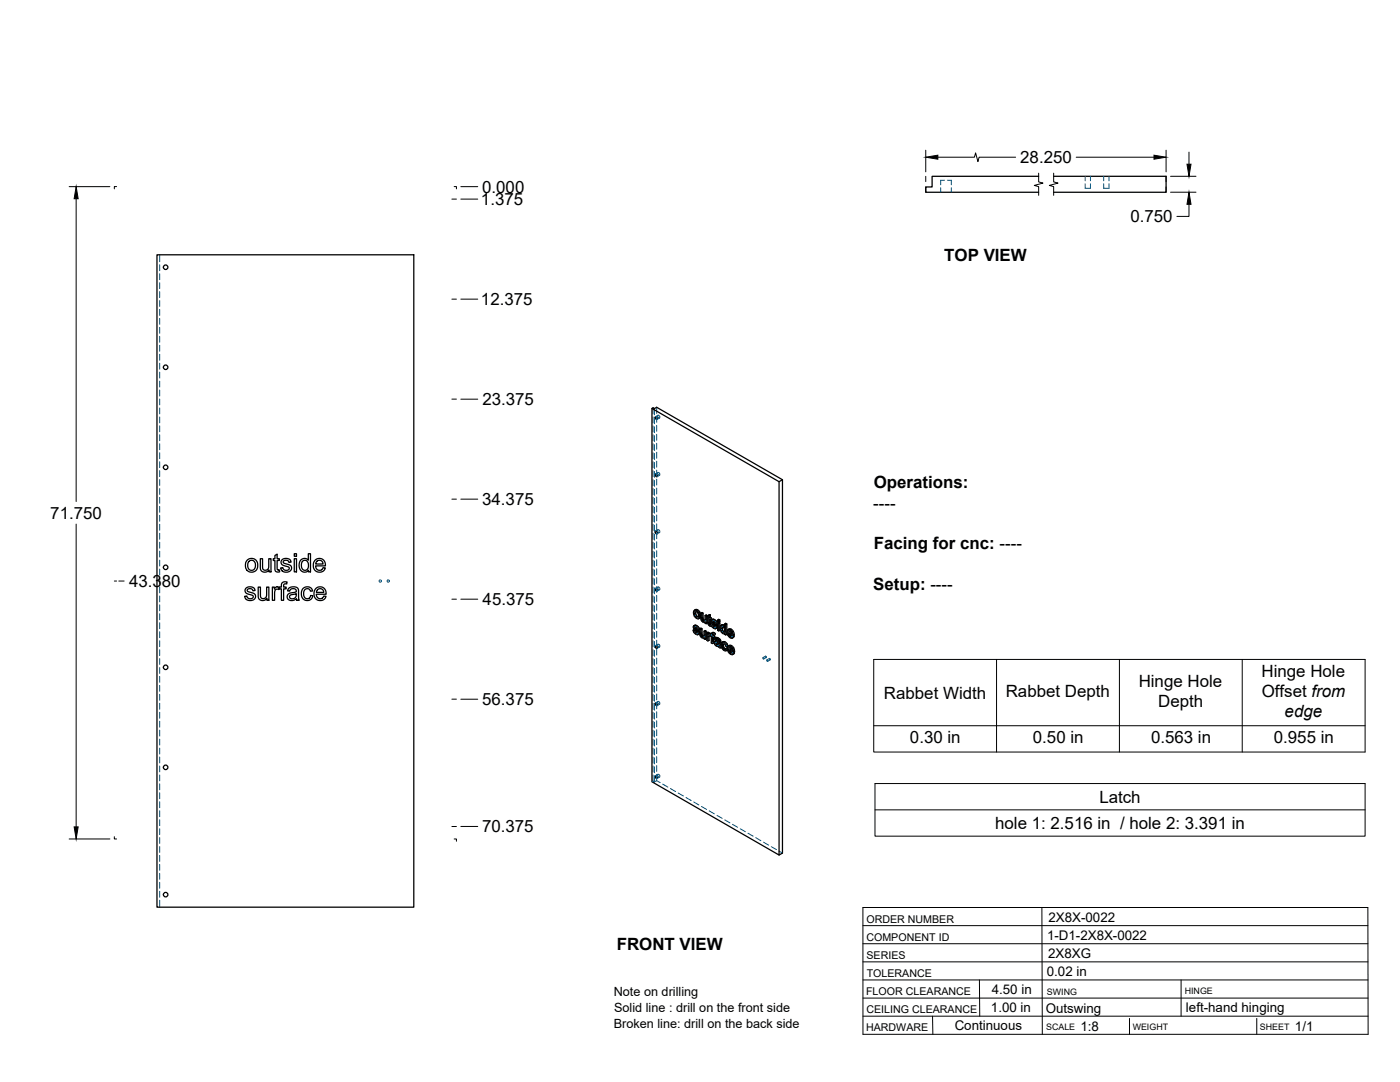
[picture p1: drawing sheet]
<svg xmlns="http://www.w3.org/2000/svg" width="559mm" height="432mm" viewBox="0 0 559 432" stroke-linecap="round" stroke-linejoin="round" font-family="sans-serif">
<!-- layer: Hidden -->
<g fill="none" stroke="#00557f" stroke-width=".4">
<path d="M375.5 74.9v1.8M377 71.9h-1.5v1.8M378.2 71.9h1.5v1.8M379.7 74.9v1.8M433.1 73.3v1.8h2.2v-1.8M433.1 70.4v1.8M435.3 70.4v1.8M440.5 73.3v1.8h2.2v-1.8M440.5 70.4v1.8M442.7 70.4v1.8M63.7 101.7v2.8M63.7 105.6v2.4"/>
<path d="M63.7 109.2v2.4M63.7 112.8v2.4M63.7 116.4v2.3M63.7 119.9v2.4M63.7 123.5v2.4M63.7 127.1v2.4M63.7 130.7v2.3M63.7 134.2v2.4M63.7 137.8v2.4M63.7 141.4v2.3M63.7 144.9v2.4M63.7 148.5v2.4"/>
<path d="M63.7 152.1v2.4M63.7 155.7v2.3M63.7 159.2v2.4M63.7 162.8v2.4M63.7 166.4v2.4M63.7 169.9v2.4M63.7 173.5v2.4M63.7 177.1v2.4M260.7 162.8v2.4M260.7 166.4v2.4M260.7 170v2.4M260.7 173.5v2.4"/>
<path d="M260.7 177.1v2.4M261.2 163v2.5M261.2 166.7v2.4M261.2 170.3v2.4M261.2 173.9v2.3M261.2 177.4v2.4M262.1 162.5v2.5M262.1 166.2v2.4M262.1 169.8v2.3M262.1 173.3v2.4M262.1 176.9v2.4M262.6 165.7a.59 .59 0 0 1 .7 .4 .59 .59 0 0 1-.3 .7l-.5-.6z"/>
<path d="M262.6 165.7l-1 .6M263.3 166.8l-1 .6M63.7 180.7v2.3M63.7 184.2v2.4M63.7 187.8v2.4M63.7 191.4v2.4M63.7 194.9v2.4M63.7 198.5v2.4M260.7 180.7v2.4M260.7 184.3v2.3M260.7 187.8v2.4M260.7 191.4v2.4"/>
<path d="M260.7 195v2.4M260.7 198.5v2.4M261.2 181v2.4M261.2 184.6v2.3M261.2 188.2v2.3M261.2 191.7v2.4M261.2 195.3v2.4M261.2 198.9v2.3M262.1 180.5v2.4M262.1 184.1v2.3M262.1 187.6v2.4M262.1 191.2v2.4"/>
<path d="M262.1 194.8v2.3M262.1 198.4v2.3M262.6 188.6a.58 .58 0 0 1 .7 .3 .58 .58 0 0 1-.3 .8l-.5-.6zM262.6 188.6l-1 .5M263.3 189.7l-1 .5M63.7 202.1v2.4M63.7 205.7v2.3M63.7 209.2v2.4M63.7 212.8v2.4M63.7 216.4v2.4M63.7 219.9v2.4M260.7 202.1v2.4"/>
<path d="M260.7 205.7v2.4M260.7 209.3v2.3M260.7 212.8v2.4M260.7 216.4v2.4M260.7 220v2.4M261.2 202.4v2.4M261.2 206v2.4M261.2 209.6v2.4M261.2 213.1v2.4M261.2 216.7v2.4M262.1 201.9v2.4M262.1 205.5v2.4"/>
<path d="M262.1 209.1v2.3M262.1 212.6v2.4M262.1 216.2v2.4M262.1 219.8v2.4M262.6 211.5a.53 .53 0 0 1 .7 .2 .53 .53 0 0 1-.4 .7zM262.6 211.4l-1 .6M263.3 212.5l-1 .6M63.7 223.5v2.4M63.7 227.1v2.4M63.7 230.7v2.3M63.7 234.2v2.4M63.7 237.8v2.4"/>
<path d="M260.7 223.6v2.3M260.7 227.1v2.4M260.7 230.7v2.4M260.7 234.3v2.3M260.7 237.8v2.4M261.2 220.3v2.4M261.2 223.9v2.4M261.2 227.4v2.4M261.2 231v2.4M261.2 234.6v2.4M261.2 238.1v2.4M262.1 223.4v2.3"/>
<path d="M262.1 226.9v2.4M262.1 230.5v2.4M262.1 234.1v2.4M262.1 237.6v2.4M262.6 234.3a.58 .58 0 0 1 .7 .3 .58 .58 0 0 1-.3 .8l-.4-.4zM262.6 234.3l-1 .5M263.3 235.4l-1 .5M63.7 241.4v2.4M63.7 245v2.3M63.7 248.5v2.4M63.7 252.1v2.4M63.7 255.7v2.3"/>
<path d="M63.7 259.2v2.4M260.7 241.4v2.4M260.7 245v2.4M260.7 248.6v2.3M260.7 252.1v2.4M260.7 255.7v2.4M260.7 259.3v2.4M261.2 241.7v2.4M261.2 245.3v2.4M261.2 248.9v2.3M261.2 252.4v2.4M261.2 256v2.4"/>
<path d="M261.2 259.6v2.4M262.1 241.2v2.4M262.1 244.8v2.4M262.1 248.3v2.4M262.1 251.9v2.4M262.1 255.5v2.4M262.1 259.1v2.4M262.6 257.1a.58 .58 0 0 1 .7 .4 .58 .58 0 0 1-.3 .7l-.4-.4zM262.6 257.1l-1 .6M263.3 258.2l-1 .6M277.1 251.2l.3 1M277.2 250l-.5 .2"/>
<path d="M277.2 244.2l-.4 .3M277.3 251.3l.3 .3M277.3 250.4l-.5 .3M277.3 249.7l-.5 .2M277.3 250.2l.4-.2-.5 .3M277.4 249.5l-.1 .9 1.3 1.4a.36 .36 0 0 1 .3 .5 .36 .36 0 0 1-.5 .2l.4-.2M277.4 252.2l.8 .7 .8 .1M277.4 252.2l-.4 .2M277.5 251.4l-.1 .1M277.6 250.9l-.5 .2M277.6 245.6l.9 .9 .8 .1M277.6 245.6l-.5 .3"/>
<path d="M277.6 250.2h-.1M277.6 250.3l.1-.3 .5 .1 1 1M277.6 243.2l-.4 1 .4 1.4M277.9 243.8l-.1 .2M277.9 243.8l.8 .2 .5 .8v1l-.5 .4M277.9 243.8l-.4 .2M278.2 250.1l-.5 .3M278.2 252.9l-.4 .2M278.2 251l.4 .3M278.2 252.8l.5-.2-.4 .2M278.5 243.8l-.5 .3M278.5 246.5l-.5 .3"/>
<path d="M278.6 250.5l-.5 .2M278.7 251.9l-.5 .3M278.7 250.9l-.4 .3M278.8 253l-.5 .3M279 246.1l-.4 .3M279 244.4l-.4 .3M279.1 246.7l-.5 .3M279.2 245.4l-.4 .2M279.8 250.7l.1 2.8 .8 .8 .8-.1v.5l.4 .2M279.8 253l-.4 .3M279.9 253.5l-.4 .2M280.2 244.4l.2 3 .9 .7 .6-.1v.4l.4 .3"/>
<path d="M280.2 246.8l-.4 .3M280.2 253.9l-.4 .3M280.4 247.2l-.5 .3M280.6 247.7l-.4 .2M280.7 254.3l-.5 .2M281.1 248l-.5 .3M281.1 254l-.2 .1M281.3 253.9l-.5 .3M281.3 254.3l-.2 .2M281.4 253.8l-.5 .3M281.5 251.6l-.1 2.1-.5 .3M281.5 254.2l-.4 .3"/>
<path d="M281.5 254.7l-.4 .2M281.5 247.7l-.2 .2M281.7 247.7l-.5 .2M281.8 247.6l-.5 .2M281.9 245.4l-.1 2-.4 .3M281.9 248l-.4 .3 .2-.2M281.9 248.4l-.4 .3M282.3 246.2v.4l.4-.3M282.6 252.3v3l.4 .2M282.6 255.3l-.5 .2M282.7 245.9l-.1 .1M283 253l-.5 .2"/>
<path d="M283.1 245.3v.8l-.4-.2v.4l.4 .2v2.4l.9 .7-.2-.5M283.1 253.4l-.1 .1M283.1 246.5l-.5 .3M283.1 246.1l-.5 .3M283.1 248.9l-.4 .2M283.2 252.8l-.2 .1M283.2 253.3l-.5 .2M283.3 253.2l-.5 .3M283.3 249.2l-.4 .2M283.5 253.3l-.4 .2 .3-.3 .4 .4 .2-.3 .4 .4v2.6l.4 .3M283.5 246.7l-.4 .3M283.7 249.5l-.5 .3"/>
<path d="M284 247l-.5-.3v.5M284 249.2l-.2 .1M284 253.2l-.5 .2M284 253.5l-.5 .2 .3-.1M284 253.3l-.5 .2M284 249.6l-.1 .1M284.2 248.9l.3 .9M284.3 247.6l-.5 .3M284.4 253.3l-.5 .3M284.4 256.3l-.5 .3M284.4 253.7l-.5 .3M284.4 248.9l.3 .3"/>
<path d="M284.4 248.1l-.5 .2M284.4 247.3l-.5 .2M284.4 252.6l-.4 .2M284.5 247.1l-.1 1.1 1.5 1.5v.4h-.4l.4-.2M284.5 252.4l-.1 .9-.4-.2M284.5 249.8l1 .7 .6 .1M284.5 249.8l-.4 .2M284.6 249l-.1 .1M284.7 248.5l-.5 .3M284.7 247.8l-.1 .1M284.7 247.9l.1-.3 .5 .1 1 1M284.8 254l-.5 .2"/>
<path d="M284.8 247.6l-.4 .3M284.9 253l-.5 .2M285.2 253l-.5 .3M285.3 247.7l-.5 .3M285.3 254.3l-.5-.3v.5M285.3 254.7l.5-.3-.2 .5 .4 .3a.86 .86 0 0 1 1 0 .86 .86 0 0 1 .3 .9l-.5-.1M285.3 248.6l.4 .3M285.4 250.4l.4-.2-.9 .5M285.4 253.2l-.5-.2-.1 .3M285.5 256.2l-.4 .2M285.6 254.9l-.5 .2M285.6 255.8l-.5 .3"/>
<path d="M285.7 248.1l-.5 .2M285.7 255.7l-.2 .6 .3 .7 .8 .7h.7l.1 .4M285.7 256.9l-.4 .3M285.8 249.6l-.5 .2M285.8 248.5l-.4 .3M285.9 250.7l-.5 .2M285.9 256.5l.3-.3a.86 .86 0 0 1 1 1l-.4 .1M286 256.2l-.3 .2M286.1 256.2l-.5 .3M286.2 256.2l-.5 .2M286.2 254.9l-.4 .2M286.4 257.6l-.5 .2"/>
<path d="M286.7 255l-.5 .3M286.9 257.7l-.5 .3M286.9 248.3v3l.4 .3M286.9 247.2v.5l.4 .3M286.9 251.3l-.5 .3M286.9 247.7l-.5 .3M286.9 257.3l-.1 .2M287.2 255.5l-.5 .2M287.2 257.2l-.5 .4M287.3 256.5l-.4 .3M287.3 256.1l-.4 .3M287.3 256l-.4 .2"/>
<path d="M287.3 257.7l-.4 .2M287.4 258.1l.5 .3M287.4 258.1l-.4 .3M287.8 250.4l-.4 .2M288 251.2l-.5 .3M288 249.6l-.5 .3M288.2 249.3l-.4 1.1 .4 1.3 .8 .9 .7-.1v.4l.4 .3M288.3 257.1l-.5 .3M288.4 252.1l-.4 .2M288.4 256.3l-.4 .3M288.5 249.9l-.1 .2M288.5 249.9l.7 .1 .5 .9v1l-.5 .3"/>
<path d="M288.5 249.8l-.4 .3 .4-.2M288.6 256.1l-.3 1 .2 1.2 .7 .9 1 .3M288.6 258.4l-.4 .3M288.8 256.8l.7-.2 .6 1 .4 .1M289 256.6l-.5 .3M289 252.6l-.5 .2M289 249.9l-.5 .2M289.4 249.8l-.2 .1M289.5 259.3l-.5 .3M289.5 256.6l-.4 .3M289.5 252.2l-.4 .2M289.5 250.4l-.4 .3"/>
<path d="M289.6 252.6l-.4 .2M289.6 259h.3M289.7 248.8v1.4l-.5-.6M289.7 250.2l-.5 .3M289.7 251.5l-.4 .2M289.7 252.9l-.5 .3M289.7 252.5l-.5 .3M289.9 257l-.5 .3M289.9 259l-.4 .2M290.1 257.6l-.5 .2M290.1 258.6l-.2 .4M290.3 258.7l.1 .6"/>
<path d="M290.6 258.9l-.3 .1M290.7 252l-.5 .2M290.8 258.6l-.5 .2M291 251l-.3 .8 .3 1.5 .9 1 .9 .1M291 253.3l-.5 .3M291.1 252.4l-.4 .2M291.1 257.6l-.3 1 .3 1.3 .9 .9 .9 .1M291.1 259.9l-.4 .2M291.2 252.9l-.1-.5 2 1.1M291.3 258.9l-.5 .3M291.4 251.5l-.2 .2M291.4 251.5l.8 .3 .4 1-.6-.3"/>
<path d="M291.4 259.5l-.1-.6 1.9 1.1M291.4 251.5l-.5 .2M291.5 258l-.2 .2M291.5 258l.9 .4 .3 1-.6-.4M291.5 258l-.4 .3M291.9 251.5l-.5 .3M291.9 254.3l-.5 .2M292 258.1l-.4 .2M292.1 253.9h.2M292.4 253.9l-.4 .2 .3-.2M292.4 252.1l-.4 .3M292.6 258.7l-.5 .3"/>
<path d="M292.6 252.8l-.5 .2M292.6 253.6l-.1 .1M292.7 254.4l-.5 .3M292.7 253.7l-.4 .2M292.7 259.4l-.4 .2M63.7 262.8v2.4M63.7 266.4v2.4M63.7 270v2.3M63.7 273.5v2.4M63.7 277.1v2.4M260.7 262.8v2.4M260.7 266.4v2.4"/>
<path d="M260.7 270v2.4M260.7 273.6v2.3M260.7 277.1v2.4M261.2 263.2v2.3M261.2 266.7v2.4M261.2 270.3v2.4M261.2 273.9v2.3M261.2 277.5v2.3M262.1 262.6v2.4M262.1 266.2v2.4M262.1 269.8v2.4M262.1 273.3v2.4"/>
<path d="M262.1 276.9v2.4M262.6 279.9a.59 .59 0 0 1 .7 .4 .59 .59 0 0 1-.3 .7l-.5-.6zM262.6 279.9l-1 .6M292.2 260.5h.3M292.5 260.5l-.4 .2M292.5 260.5l-.9 .6M292.7 260.2h-.1M292.8 261l-.5 .2M292.8 260.2l-.3 .3M305.5 261.9l-1 .5M305.8 262.4l-1 .6M307.1 262.8l-1 .6"/>
<path d="M307.4 263.3l-1 .6M63.7 280.7v2.4M63.7 284.2v2.4M63.7 287.8v2.4M63.7 291.4v2.4M63.7 295v2.3M63.7 298.5v2.4M260.7 280.7v2.4M260.7 284.3v2.4M260.7 287.8v2.4M260.7 291.4v2.4M260.7 295v2.4"/>
<path d="M260.7 298.6v2.3M261.2 281v2.4M261.2 284.6v2.4M261.2 288.2v2.3M261.2 291.7v2.4M261.2 295.3v2.4M261.2 298.9v2.4M262.1 280.5v2.4M262.1 284.1v2.3M262.1 287.7v2.3M262.1 291.2v2.4M262.1 294.8v2.4"/>
<path d="M262.1 298.4v2.3M263.3 281l-1 .6M63.7 302.1v2.4M63.7 305.7v2.4M63.7 309.2v2.4M63.7 312.8v2.4M63.7 316.4v2.4M63.7 320v2.3M260.7 311.7l.5 .4M260.7 302.1v2.4M260.7 305.7v2.4M260.7 309.3v2.4"/>
<path d="M260.7 311.7l-.5 .3M261.2 302.5v2.3M261.2 306v2.4M261.2 309.6v2.5M262.1 311.5l-.9 .6M262.1 301.9v2.4M262.1 305.5v2.4M262.1 309.1v2.4M262.1 311.5l1.4 .8M262.6 309.1a.58 .58 0 0 1 .7 .3 .58 .58 0 0 1-.3 .7l-.4-.4zM262.6 309l-1 .6M263.3 310.1l-1 .6"/>
<path d="M264.5 312.9l2.1 1.2M267.6 314.7l2.1 1.2M270.7 316.5l2.1 1.2M273.8 318.3l2.1 1.2M63.7 323.5v2.4M63.7 327.1v2.4M63.7 330.7v2.4M63.7 334.2v2.4M63.7 337.8v2.4M276.9 320.1l2.1 1.1M280 321.8l2 1.2M283.1 323.6l2.1 1.2"/>
<path d="M286.2 325.4l2 1.2M289.3 327.2l2 1.2M292.4 329l2 1.2M295.5 330.8l2 1.1M298.6 332.5l2 1.2M301.7 334.3l2 1.2M304.8 336.1l2 1.2M307.8 337.9l2.1 1.2M310.9 339.7l1.4 .7M63.7 341.4v2.4M63.7 345v2.3M63.7 348.5v2.4"/>
<path d="M63.7 352.1v2.4M63.7 355.7v2.4M63.7 359.3v2.7"/>
<circle cx="151.8" cy="231.9" r=".45"/>
<circle cx="155" cy="231.9" r=".45"/>
<circle cx="304.7" cy="262.7" r=".26"/>
<circle cx="305.7" cy="262.1" r=".27"/>
<circle cx="306.3" cy="263.6" r=".27"/>
<circle cx="307.3" cy="263" r=".27"/>
</g>
<!-- layer: Visible -->
<g fill="none" stroke="#000" stroke-width=".51">
<path d="M414.6 70.4h-42.6v4.2h-2.5v2.1h45.1M420.6 70.4h44.8v6.3h-44.8M62.7 101.7h102.5v260.3h-102.5zM260.2 163v149l50.8 29.2v-149M261.6 166.4l.6 .1 .1 .8-.6-.1zM261.6 189.2l.6 .2 .1 .8-.6-.2zM312.3 191.5l-1.3 .7-50.8-29.2 .5-.2 .5 .2 .9-.5 50.2 29v148.9l-1.3 .8M261.6 212l.6 .2 .1 .8-.6-.2zM98.1 234.8l1.2-.6a1.92 1.92 0 0 1 2.5 1.4l-.9 .2a1.1 1.1 0 0 0-1.1-.9 1.1 1.1 0 0 0-1 1l.2 .2a3.4 3.4 0 0 1 2.9 1.4 2.19 2.19 0 0 1-1.5 2.2 2.19 2.19 0 0 1-2.5-1l-.3-.7 .9-.2 .8 1 1.2 .1a.76 .76 0 0 0 .6-.9 .76 .76 0 0 0-.9-.6 1.95 1.95 0 0 1-2.4-2zM98.8 223.4l1.4-.5a2.66 2.66 0 0 1 2.6 3.7 2.66 2.66 0 0 1-4.5 .6l-.3-1.2a2.82 2.82 0 0 1 .8-2.6zM99.3 224.1l.8-.5a1.97 1.97 0 0 1 1.9 2 1.97 1.97 0 0 1-2 2l-.7-.5-.4-.9v-1.1zM103.1 234.3h.8v2.9a1.32 1.32 0 0 0 1.4 1.7 1.32 1.32 0 0 0 1.1-1.8v-2.8h.9v5.3h-.8v-.8a1.88 1.88 0 0 1-2.2 .8 1.88 1.88 0 0 1-1.2-2z"/>
<path d="M103.9 223h.9v2.9a1.32 1.32 0 0 0 1.3 1.7 1.32 1.32 0 0 0 1.2-1.8v-2.8h.9v5.2h-.8v-.7a1.88 1.88 0 0 1-2.3 .8 1.88 1.88 0 0 1-1.2-2.1zM108.7 234.3h.8v.8a1.27 1.27 0 0 1 2-.7l.8-.1v-.6a1.5 1.5 0 0 1 .7-1.4 1.5 1.5 0 0 1 1.6 0l-.2 .7a.81 .81 0 0 0-.8 0 .81 .81 0 0 0-.4 .8v.5h1v.7h-1v4.6h-.9v-4.6h-.8v-.4l-.2 .7a1.17 1.17 0 0 0-1.5 .1 1.17 1.17 0 0 0-.2 1.4v2.8h-.9zM109.7 221.7l.9-.6v1.9h.9v.7h-.9v3.3l.2 .4h.7l.1 .8a1.3 1.3 0 0 1-1.5-.1 1.3 1.3 0 0 1-.4-1.4v-3h-.6v-.7h.6zM112.5 223.4l1.2-.5a1.92 1.92 0 0 1 2.5 1.4l-.9 .2a1.1 1.1 0 0 0-1.1-1 1.1 1.1 0 0 0-1.1 1.1l.3 .2a3.4 3.4 0 0 1 2.9 1.4 2.19 2.19 0 0 1-1.5 2.1 2.19 2.19 0 0 1-2.5-.8l-.3-.8 .9-.2 .7 1h1.3a.76 .76 0 0 0 .5-.9 .76 .76 0 0 0-.9-.5 2.08 2.08 0 0 1-2.3-1.7zM115.1 234.9a2.41 2.41 0 0 1 4 .6l.3 4.1h-.9l-.2-.7a2.04 2.04 0 0 1-2.1 .9 2.04 2.04 0 0 1-1.6-1.8l.1-.4a2.06 2.06 0 0 1 2-1.1h.4a.85 .85 0 0 0 1.1-.9 .85 .85 0 0 0-1.2-.7l-.9 .2-.5 .8-.8-.1zM115.7 237.7l2.6-.8a1.49 1.49 0 0 1-.8 1.9 1.49 1.49 0 0 1-2-.7zM117.5 223h.8v5.2h-.8zM117.5 221h.8v1h-.8zM120.1 223.5l1-.6a1.85 1.85 0 0 1 2 .7v-2.6h.8v7.2h-.8v-.6a2.17 2.17 0 0 1-2.6 .4 2.17 2.17 0 0 1-1.1-2.4zM120.7 224.1l.6-.5a2.08 2.08 0 0 1 1.9 1.5 2.08 2.08 0 0 1-.7 2.2l-.5 .3a2.11 2.11 0 0 1-1.3-3.5zM121 234.8l1-.5h1.5l.8 .6 .5 .9-.9 .2a1.48 1.48 0 0 0-2-.9 1.48 1.48 0 0 0-.7 2l.1 .8a1.34 1.34 0 0 0 1.5 1 1.34 1.34 0 0 0 1.2-1.3l.9 .1-.4 1.1a2.49 2.49 0 0 1-3.3 .4 2.49 2.49 0 0 1-.8-3.2zM125.7 223.6l1.6-.7a2.46 2.46 0 0 1 2.6 2.9h-3.9l.2 1.1 .8 .6a1.42 1.42 0 0 0 1.9-1l1 .2-.3 .7-.7 .6-1.2 .3a2.79 2.79 0 0 1-2.6-1.7 2.79 2.79 0 0 1 .6-3z"/>
<path d="M126 234.9l1.5-.7a2.43 2.43 0 0 1 2.7 3h-4l.3 .9 .8 .7a1.43 1.43 0 0 0 1.9-.9l.9 .1-.3 .7-.6 .6-1.2 .4a2.8 2.8 0 0 1-2.6-1.7 2.8 2.8 0 0 1 .6-3.1zM126.5 224l.6-.4 1 .1 .7 .6 .1 .8h-2.9zM126.7 235.3l.7-.3h1l.6 .6 .2 .8h-2.9zM261.6 234.9l.6 .1 .1 .9-.6-.2zM261.6 257.7l.6 .2 .1 .8-.6-.2zM276.6 251.5l.7 1.3 .9 .5 .5-.1M276.9 249.8l.6-.3 .8 .2 .9 1.4-.5 .3-.1-.6M277.2 250.4l.4-.1 1.1 1.1M277.3 251.3l-.7 .2 .5 .2M277.3 244.8v-.6a1.08 1.08 0 0 1 1.2 .2 1.08 1.08 0 0 1 .3 1.2l-.2 .8h-.6M277.3 252.3l.5 .4 .4-.3M277.4 250.9l1 .9 .5-.2"/>
<path d="M277.4 251.5l-.3 .2 .2 .6 .4-.3M277.5 250.2l-.3 .4 .4-.3 .6 .7M277.5 249.5l-.7 .4v.6l1.6 2.1M277.5 245.8l.5 .6 .5-.3M277.6 251.6l.8 .9M277.7 249.9l.5 .4 .5-.2M277.7 244.5l-.4 .3v.5l.2 .5 .4-.3M277.7 249.5l-.7 .2M277.8 252.7l.4 .1M277.8 244v1.2l.9 1M277.8 250.6l-.4 .3-.2-.3M278 243.6l.9 .9 .4-.2"/>
<path d="M278.1 249.7l-.8 .1M278.2 250.3l.4 .5 .4-.3M278.4 252.6l-.1 .2M278.4 251.8l.3 .5 .4-.3M278.5 243.4l-.5 .2-.8-.1M278.6 251.3l.7 1.3-.7 .7M278.7 252.3l.1 .5 .5-.3M278.8 252.8l-.1 .4 .4-.3M278.9 244.5l.3 1.4 .5-.3M279.1 246.7a1.82 1.82 0 0 1-2.3-2l.1-.9 .7-.6 .8 .1 .7 .6 .6 1.7-.2 .8-.6 .5M279.2 245.9l-.1 .8 .4-.3M279.3 250.9l.5 .3 .4-.3"/>
<path d="M279.7 244.7l.5 .2 .4-.2M279.8 251.2v2.2l.4-.2M279.8 253.4l.2 .4 .4-.2M280 253.8l.3 .3 .5-.2M280.2 244.9v2.3l.5-.3M280.2 247.2l.2 .4 .4-.3M280.3 254.1l.4 .1M280.4 247.6l.3 .3 .5-.3M280.7 247.9l.4 .1M280.9 254l-.6-.7-.1-2.4-.4-.2-.5 .2 .1 2.6 .6 .9 .7 .3 .4-.2v.4l.3 .3M281.1 254.5l-.2 .1M281.4 247.7l-.7-.6-.1-2.4-.4-.3-.5 .3 .1 2.5 .7 1 .6 .2 .4-.2"/>
<path d="M281.4 245.7l.5 .2 .4-.2M281.4 252.2v3l.5-.3v-3l-.4-.3-.5 .3v1.9l-.3 .4 .2-.1M281.5 248.2v.5l.4 .2M281.5 248.3l-.2 .1M281.9 245.9v3l.4-.2v-3l-.4-.3-.5 .3v1.9l-.3 .4 .2-.1M281.9 251.9l-.5 .3-.4-.3M282.3 246.6l.3 .2 .2 2.6 .7 .5 .4-.2M282.6 246l-.3 .2 .3 .2v-.8l.9-.3v1.1l.5 .2v.4l-.5 .3v-.4M283 253.5l-.4 .7 .4-.2M283 252.9v-.4l-.4-.2-.5 .2v3l.5 .3M283 252.5l-.5 .3-.4-.3M283.1 253.5l-.1 2-.4 .3v-1.6"/>
<path d="M283.1 253.6l.4 .2M283.1 253.6l-.5 .1M283.1 245.6v1l.4-.2M283.1 246.6l.4 .3 .5-.3M283.1 253l.4 .4M283.3 252.7l-.8 .5v-.4M283.3 249.3l.2 .1M283.5 245.3l-.9 .3M283.5 253.3v.4M283.5 253.7l.4 .3v2.6l.4 .2M283.5 253.5l-.1 .4M283.5 249.4l.1 .5"/>
<path d="M283.5 252.8l-.8 .2M283.5 252.8l-.7 .2M283.5 248.8l-.4 .3v-2.1l.4 .2 .3 1.9M283.6 248.9l-.5 .2M283.8 249.1l.8 1.4 .6 .4 .6-.1M283.8 249.1l-.6 .1M283.8 249.1h.1M283.8 249.3l-.3 .1M284 247.4l.6-.3 .8 .3 .9 1.3-.5 .3-.1-.6M284.1 252.7l.8-.3 .6 .4-.1 .4-.4 .3v-.4M284.3 253.8l.5 .3 .5-.2M284.4 248.9l-.6 .2 .4 .2"/>
<path d="M284.4 249.9l.5 .4 .4-.3M284.5 248.5l1 .9 .5-.2M284.5 249.1l-.3 .2 .2 .6 .5-.3M284.6 247.1l-.6 .4-.1 .6 1.6 2.1M284.6 247.9l-.3 .3 .5-.2M284.6 252.4l-.6 .4-.1 .8-.4-.3 .4-.2-.4-.3M284.6 252.8l.4 .3 .5-.3M284.7 249.2l.8 .9M284.7 247.9l.6 .7M284.8 253.3l.5 1-.5 .2v-.4M284.8 254.5v2.1l-.5 .2v-2.6l.5 .3M284.8 247.5l.5 .4 .5-.2"/>
<path d="M284.8 248l1 1M284.8 248h-.5M284.9 247.1l-.8 .3M284.9 250.3l.4 .1M284.9 248.2l-.4 .3-.2-.3M285 253.5l-.6-.3-.1 .6 .5-.2M285.1 252.5l-.9 .1M285.2 247.3l-.4 .2-.4-.1M285.2 256l.7-.3 .9 .3M285.3 247.9l.4 .5 .4-.2M285.4 254.7l.8-.3 1.3 .9 .4 3.1-.5 .2-.1-.4M285.5 250.2l-.1 .2"/>
<path d="M285.5 249.4l.3 .5 .5-.3M285.6 256.5l.1-.1a.86 .86 0 0 1 1.1 1M285.6 257.1l.4 .4 .5-.3M285.7 256.4l-.2 .3M285.7 248.9l.5 .6 .2 .8-.7 .6M285.8 249.9l.1 .5 .5-.3M285.8 255.7l-.7 .5 .2 1 .8 .7h.8l.1 .5 .4 .2M285.9 250.4l-.1 .4 .4-.3M285.9 256.5l-.3 .5 .5-.1M286 256.5l.8 .8M286 255.2l-.4 .2a.8 .8 0 0 1 .9 0 .8 .8 0 0 1 .4 .8l-1.2-.3M286 255.2h.1"/>
<path d="M286 257.5l.5 .1M286.1 255.7l-.8 .2M286.2 254.4l-1 .6 .4 .4M286.3 254.9l.5 .4 .5-.3M286.4 248.6l.5 .2 .4-.2M286.4 247.4l.5 .3 .4-.3M286.5 257.6l.3-.1zM286.7 254.6l-.4 .3-.6-.2M286.8 255.3l.3 .4 .5-.3M286.9 248.3l.4 .3v3l-.4 .2v-3M286.9 248.3l-.5 .3v3l.5 .2M286.9 247.7v.6l.4-.3v-.6l-.4-.2-.5 .2v.6l.5 .3"/>
<path d="M287.1 255.7l.2 .4 .4-.2M287.3 256.1v2.1l.5-.3M287.8 249.6l.8-.3 .6 .3M287.9 250.9l.3-.9 .9 .8 .1 1.4-.6 .2M288.1 251.9l.5 .5 .4-.2M288.2 256.3l.7-.3 .7 .3 .9 1.4-.4 .3-.4-.9M288.3 257.6l.2 1 .4-.3M288.3 250.6l-.4 .3v.5l.2 .5 .4-.3M288.4 250.1l.1 1.4 .7 .7M288.4 249.3l-.9 .6v1.6l.8 1.2 .6 .3 .3-.2v.4l.5 .2M288.5 258.6l.5 .6 .5-.3M288.5 249.7l.4 .3"/>
<path d="M288.8 257.3l-.5 .3 .3-.8 .6 .2 .4 .8 .5 .2M288.8 256.8l.1 1.5 .7 .7M288.9 256l-.5 .3a2.06 2.06 0 0 0 1.4 3.4M288.9 249.4l-.4 .3-.6-.2M289 256.5l.7 .6 .5-.2M289.2 249l.5 .3 .4-.3M289.2 252.8l-.1 .1M289.5 256.2l-.5 .3-.6-.2M289.7 249.3v4.1l.4-.2v-4.2l-.4-.2-.5 .2v1.5l-.3-.5 .3-.1M289.7 258.8l-.2 .4h-.5M290.3 259l-.5 .7 .6-.4M290.3 258.7l-.6 .1 .4 .3"/>
<path d="M290.9 253.5l.5 .6 .5-.3M291.1 251.9l-.4 .3 1.4 .8-.5-1.1a.5 .5 0 0 0-.6-.2 .5 .5 0 0 0-.3 .5M291.2 251.7l-.1 .2 .9 .6M291.2 252.9l.9 1M291.3 258.5l-.5 .3 1.5 .8-.6-1.2a.48 .48 0 0 0-.6-.2 .48 .48 0 0 0-.3 .6M291.3 258.2v.3l.8 .5M291.4 253.3l-.5 .2-.2-.9 1.9 1.1M291.4 259.5l.8 1M291.4 251.4l.9 .9 .4-.3M291.4 254.1l.5 .1M291.5 259.8l-.5 .3-.2-.9 1.9 1.1M291.6 257.9l.8 .9 .5-.2"/>
<path d="M291.9 251.1l-1.3 .2M292 257.7l-1.3 .1M292.1 253.9l.5 .3 .4-.3M292.1 253.9l-.1 .2M292.3 252.3l.3 1.3 .5-.3M292.4 258.8l.3 1.4 .5-.3M292.5 253.7l-.4 .2M292.6 253.6l.5-.1-.1-.7-.7-1.4-.9-.5-.8 .4-.4 1.3 .6 1.4 1.1 .7 .7-.5M292.7 253.7l.3 .4-.7 .5M291 260.1l.6 .5 .4-.2M291.6 260.6l.4 .2M292.3 260.4l.4 .4 .5-.3"/>
<path d="M292.3 260.4l-.2 .3M292.6 260.2l-.3 .2M292.7 260.2l.5-.2v-.4l-.7-1.6-1-.5-.8 .3-.4 1.2 .6 1.4 1.1 .9 .7-.5M292.8 260.2l.3 .4-.7 .6M261.6 280.6l.6 .1 .1 .9-.6-.2zM261.6 309.6l.6 .2 .1 .8-.6-.2z"/>
<circle cx="66.1" cy="106.6" r=".9"/>
<circle cx="66.1" cy="146.6" r=".9"/>
<circle cx="66.1" cy="186.5" r=".9"/>
<circle cx="66.1" cy="226.4" r=".9"/>
<circle cx="66.1" cy="266.3" r=".9"/>
<circle cx="66.1" cy="306.2" r=".9"/>
<circle cx="66.1" cy="357" r=".9"/>
</g>
<!-- layer: Reference -->
<g fill="none" stroke="#000" stroke-width=".4">
<path d="M46.5 74.5h-.9v.9M180.4 79.5h1.8M181.3 74.5h.9v.9M369.5 70.4v2.1M369.5 74.6v2.1M465.4 70.4v2.1M465.4 74.6v2.1M180.4 119.4h1.8M180.4 159.3h1.8M180.4 199.2h1.8M45.6 231.9h.9M180.4 239.1h1.8"/>
<path d="M180.4 279h1.8M45.6 333.9v.9h.9M180.4 329.8h1.8M181.3 334.8h.9v.9"/>
</g>
<!-- layer: Hidden Narrow -->
<path d="M278.2 251.5l-.4 .3M279.8 252.5l-.5 .3M280.2 246.3l-.5 .3M281.5 253.3l-.5 .2M281.9 247l-.5 .3M283.1 248.2l-.5 .3M284.4 253l-.5 .3M284.8 253.3h.1M285.3 249.1l-.4 .3M286.6 256.3l-.5 .2M287.3 256.7l-.4 .3" fill="none" stroke="#000" stroke-width=".4"/>
<!-- layer: Visible Narrow -->
<path d="M278.2 251l-.4 .2M280.2 252.6l-.4 .3M280.6 246.4l-.4 .2M283.5 248.5l-.4 .3M284.8 253.3l-.5 .3M285.3 248.6l-.4 .2M286.5 255.8l-.4 .3M287.7 256.3l-.4 .3M287.7 257l-.4 .3" fill="none" stroke="#000" stroke-width=".4"/>
<!-- layer: Titleblock -->
<g fill="none" stroke="#000" stroke-width=".4">
<path d="M344.4 362.2h201.6l.1 50.6h-201.7zM344.4 376.6h201.6M344.4 369.4h201.6M415.9 362.2l.1 50.6M344.4 383.9h201.6M344.4 398.3h201.6M344.4 391.1h201.6M390.9 391.1l.2 14.4M471.4 391.1v14.4M344.4 405.5h201.7M372.2 405.5l.1 7.3M450.8 406.4v6.4"/>
<path d="M501.6 406.4v6.4"/>
</g>
<!-- layer: FD_Dimensions -->
<g fill="none" stroke="#000" stroke-width=".4">
<path d="M369.5 59.9v8.7M465.4 59.9v8.7M27.6 74.5h16.3M30.4 79.3v120.9M183.9 74.5h6.8M183.9 79.5h6.8M374.3 62.7h14.6l.5-1.7 .9 3.5 .5-1.8h14.6M429.6 62.7h31M467.2 70.4h10.2M467.2 76.7h10.2M474.6 60.7v4.8M474.6 81.5v4.9h-4.8"/>
<path d="M183.9 119.4h6.8M183.9 159.3h6.8M183.9 199.2h6.8M30.4 209.1v120.9M47.4 231.9h2.2M183.9 239.1h6.8M183.9 279h6.8M27.6 334.8h16.3M183.9 329.8h6.8"/>
</g>
<path d="M30.4 74.5l.8 4.8h-1.6zM369.5 62.7l4.8-.8v1.6zM460.6 61.9l4.8 .8-4.8 .8zM473.8 65.5h1.6l-.8 4.9zM474.6 76.7l.8 4.8h-1.6zM29.6 330h1.6l-.8 4.8z" fill="#000" stroke="#000" stroke-width=".4"/>
<!-- layer: Break Lines -->
<path d="M414.6 69.1v3.5l1.7 .5-3.5 .9 1.8 .5v3.5M420.6 69.1v3.5l1.7 .5-3.5 .9 1.8 .5v3.5" fill="none" stroke="#000" stroke-width=".4"/>
<!-- layer: Custom Tables -->
<path d="M348.7 263.2h196.2v36.9h-196.2zM397.8 263.2v36.9M446.8 263.2v36.9M495.8 263.2v36.9M348.7 289.6h196.2M349.2 312.7h195.7v21h-195.7zM349.2 323.2h195.7" fill="none" stroke="#000" stroke-width=".4"/>
<g font-size="6.7">
<text x="407.2" y="65.1">28.250</text>
<text x="192.4" y="76.9">0.000</text>
<text x="192" y="81.8">1.375</text>
<text x="451.2" y="88.7">0.750</text>
<text x="376.9" y="104.1">TOP VIEW</text>
<text x="192" y="121.8">12.375</text>
<text x="192.5" y="161.7">23.375</text>
<text x="348.7" y="194.9">Operations:</text>
<text x="192.4" y="201.6">34.375</text>
<text x="348.5" y="203">----</text>
<text x="20.1" y="207">71.750</text>
<text x="348.7" y="219.2">Facing for cnc: ----</text>
<text x="51.5" y="234.3">43.380</text>
<text x="348.5" y="235.3">Setup: ----</text>
<text x="192.6" y="241.5">45.375</text>
<text x="454.5" y="274.1">Hinge Hole</text>
<text x="503.6" y="270">Hinge Hole</text>
<text x="192.4" y="281.4">56.375</text>
<text x="352.8" y="278.8">Rabbet Width</text>
<text x="401.4" y="278.2">Rabbet Depth</text>
<text x="503.6" y="278.2">Offset from</text>
<text x="462.3" y="282.2">Depth</text>
<text x="512.8" y="286.2">edge</text>
<text x="363.2" y="296.5">0.30 in</text>
<text x="412.3" y="296.5">0.50 in</text>
<text x="459.4" y="296.5">0.563 in</text>
<text x="508.4" y="296.5">0.955 in</text>
<text x="438.8" y="320.3">Latch</text>
<text x="192.4" y="332.2">70.375</text>
<text x="397.2" y="330.9">hole 1: 2.516 in / hole 2: 3.391 in</text>
<text x="246.2" y="379.1">FRONT VIEW</text>
</g>
<g font-size="5.3">
<text x="418.5" y="367.9">2X8X-0022</text>
<text x="417.9" y="375">1-D1-2X8X-0022</text>
<text x="418.4" y="382.3">2X8XG</text>
<text x="417.8" y="389.5">0.02 in</text>
<text x="395.8" y="396.8">4.50 in</text>
<text x="395.5" y="403.7">1.00 in</text>
<text x="417.4" y="404.1">Outswing</text>
<text x="473.4" y="403.9">left-hand hinging</text>
<text x="381.1" y="411">Continuous</text>
<text x="431.3" y="411.5">1:8</text>
<text x="516.9" y="411.5">1/1</text>
</g>
<g font-size="5.1">
<text x="245" y="397.3">Note on drilling</text>
<text x="245.1" y="403.8">Solid line : drill on the front side</text>
<text x="245" y="410.3">Broken line: drill on the back side</text>
</g>
<g font-size="4.3">
<text x="345.8" y="368.4">ORDER NUMBER</text>
<text x="345.8" y="375.5">COMPONENT ID</text>
<text x="345.8" y="382.7">SERIES</text>
<text x="345.9" y="389.9">TOLERANCE</text>
<text x="345.7" y="397.2">FLOOR CLEARANCE</text>
<text x="345.8" y="404.4">CEILING CLEARANCE</text>
<text x="345.7" y="411.6">HARDWARE</text>
</g>
<g font-size="3.5">
<text x="417.9" y="397">SWING</text>
<text x="472.9" y="396.7">HINGE</text>
<text x="417.5" y="410.9">SCALE</text>
<text x="452.1" y="410.9">WEIGHT</text>
<text x="502.9" y="410.9">SHEET</text>
</g>
</svg>
